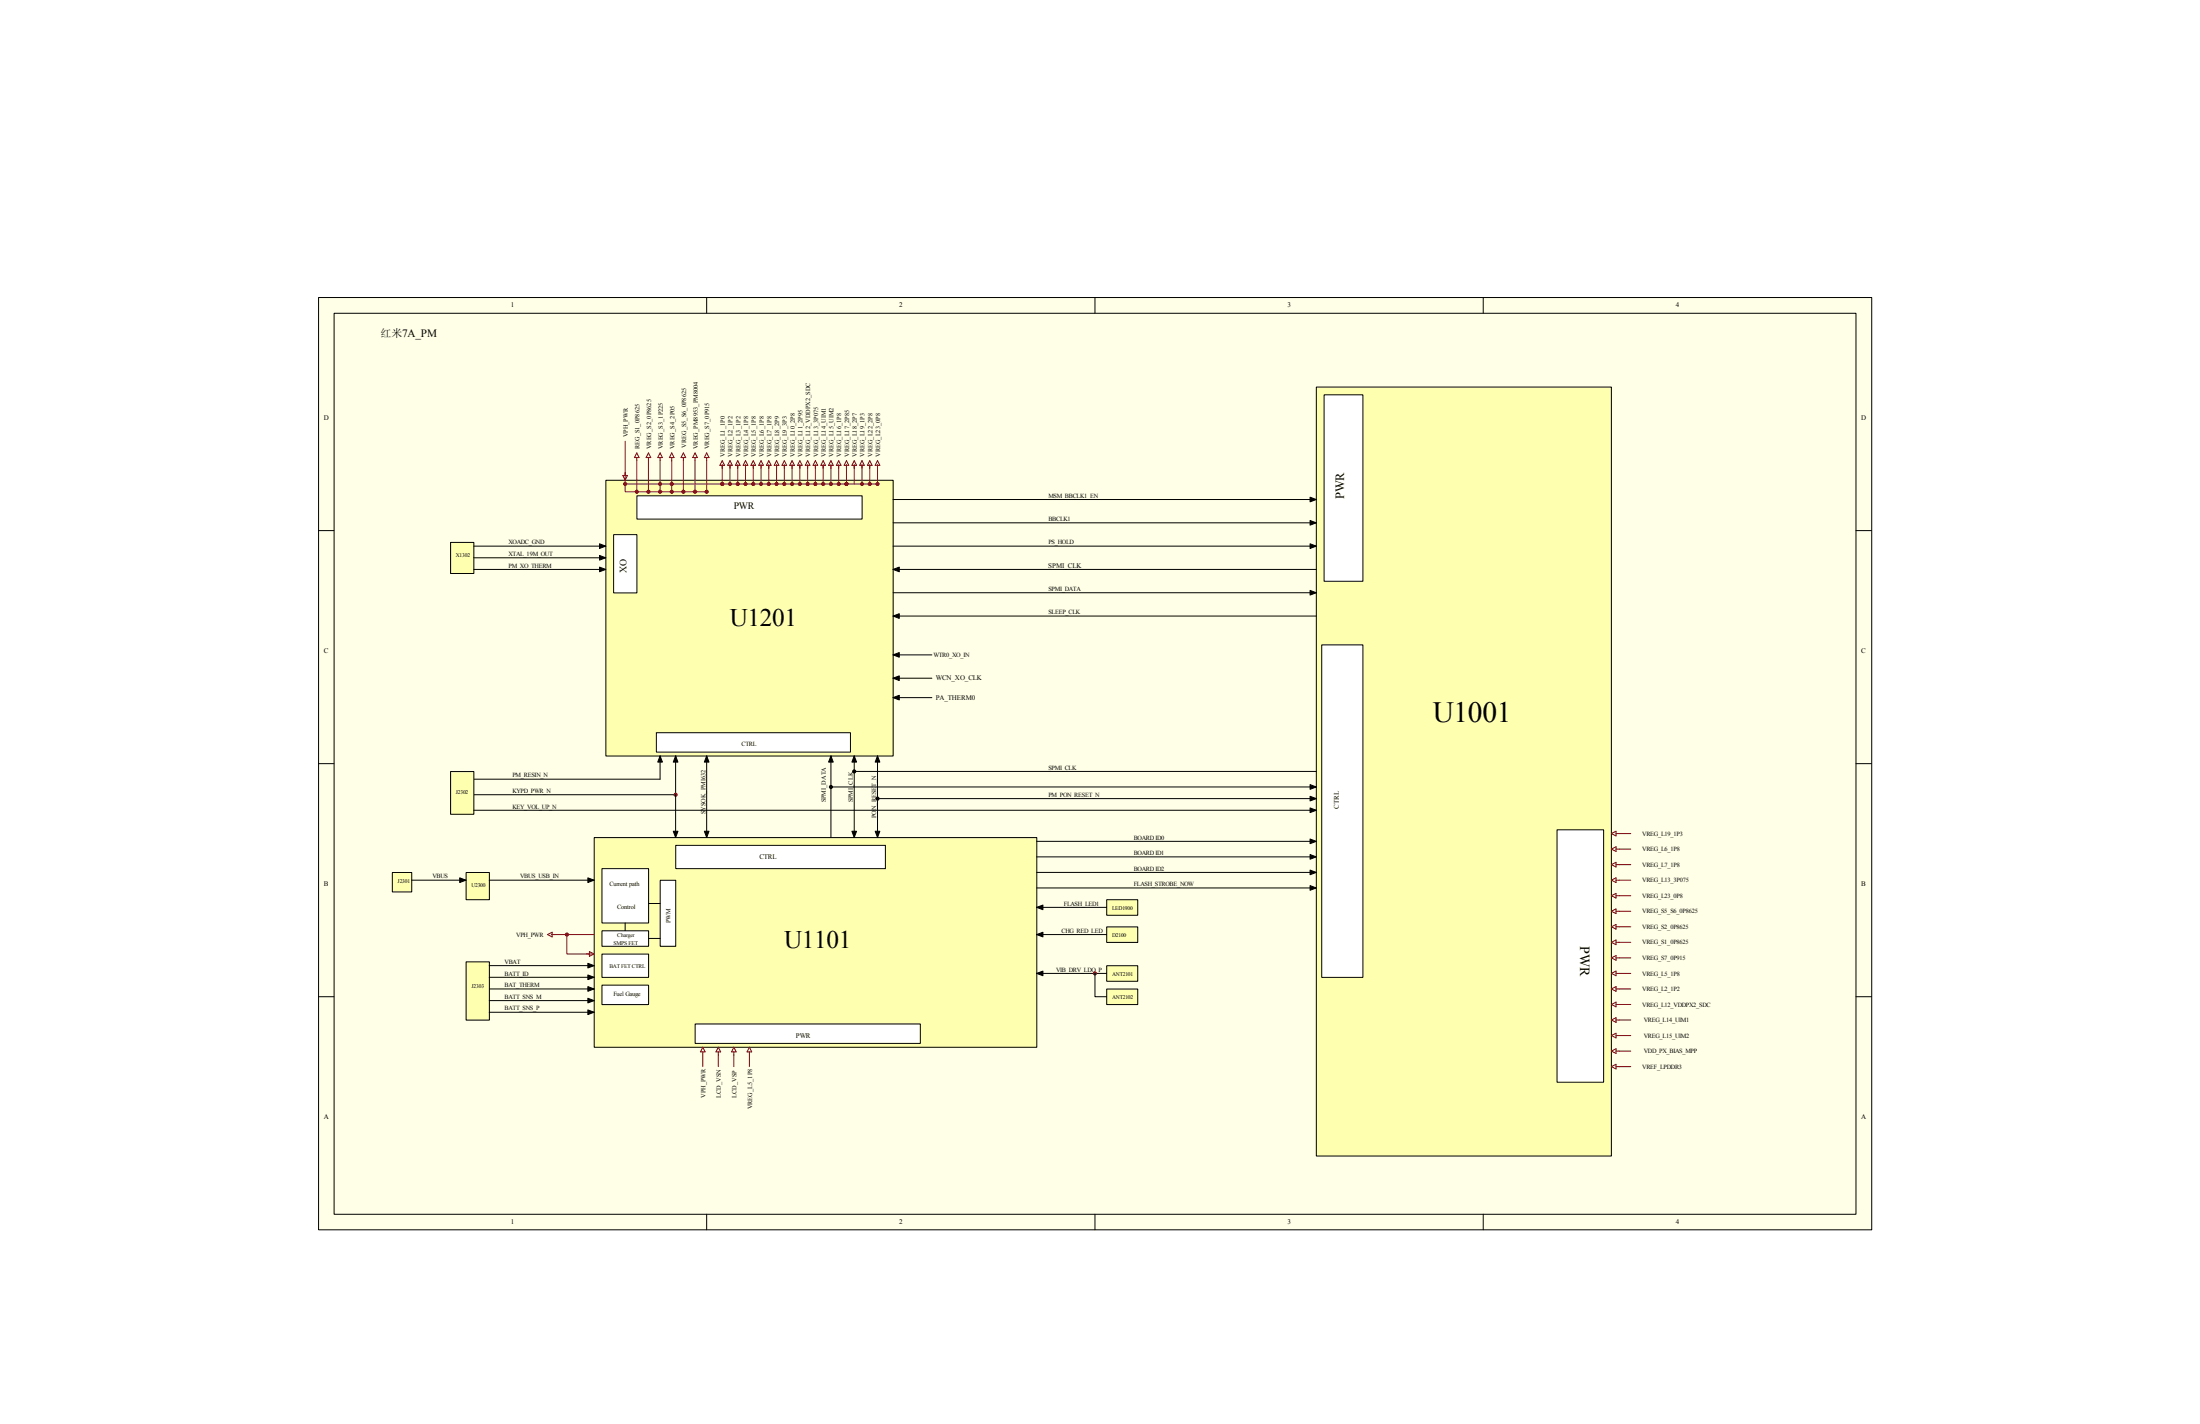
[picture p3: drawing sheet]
<svg xmlns="http://www.w3.org/2000/svg" width="432mm" height="279mm" viewBox="0 0 432 279" stroke-linecap="round" stroke-linejoin="round" font-family="sans-serif">
<path d="M62.5 58.4h304.9v182.9h-304.9z" fill="#ffffe8"/>
<g fill="none" stroke="#000" stroke-width=".2">
<path d="M62.5 58.4h304.9v182.9h-304.9zM138.7 58.4v3M214.9 58.4v3M291.1 58.4v3M65.6 61.5h298.7v176.8h-298.7zM62.5 104.1h3M364.3 104.1h3M62.5 149.8h3M364.3 149.8h3M62.5 195.6h3M364.3 195.6h3M138.7 238.2v3.1"/>
<path d="M214.9 238.2v3.1M291.1 238.2v3.1"/>
</g>
<path d="M119 94.3h56.3v54h-56.3z" fill="#ffffb0"/>
<path d="M118.9 94.2h56.4v54.1h-56.4z" fill="none" stroke="#000" stroke-width=".2"/>
<path d="M116.7 164.4h86.8v41.1h-86.8z" fill="#ffffb0"/>
<path d="M116.6 164.3h86.9v41.2h-86.9z" fill="none" stroke="#000" stroke-width=".2"/>
<path d="M258.4 76h57.9v150.8h-57.9z" fill="#ffffb0"/>
<path d="M258.4 75.9h57.9v150.9h-57.9z" fill="none" stroke="#000" stroke-width=".2"/>
<g fill="none" stroke="#800000" stroke-width=".2">
<path d="M316.3 163.6l.9-.5v.9zM316.3 166.6l.9-.5v1zM316.3 169.7l.9-.5v.9zM316.3 172.7l.9-.5v1zM316.3 175.7l.9-.4v.9zM316.3 178.8l.9-.5v1zM317.2 163.6h2.9M317.2 166.6h2.9M317.2 169.7h2.9M317.2 172.7h2.9M317.2 175.7h2.9M317.2 178.8h2.9"/>
<path d="M316.3 181.8l.9-.4v.9zM316.3 184.9l.9-.5v1zM316.3 187.9l.9-.4v.9zM316.3 191l.9-.5v.9zM316.3 194l.9-.4v.9zM316.3 197.1l.9-.5v.9zM317.2 181.8h2.9M317.2 184.9h2.9M317.2 187.9h2.9M317.2 191h2.9M317.2 194h2.9M317.2 197.1h2.9"/>
</g>
<path d="M305.6 162.9h9.1v49.4h-9.1z" fill="#fff"/>
<path d="M305.6 162.8h9.1v49.5h-9.1z" fill="none" stroke="#000" stroke-width=".2"/>
<path d="M259.5 126.6h8v65.2h-8z" fill="#fff"/>
<path d="M259.4 126.5h8.1v65.3h-8.1z" fill="none" stroke="#000" stroke-width=".2"/>
<path d="M132.7 165.9h41.1v4.5h-41.1z" fill="#fff"/>
<path d="M132.6 165.9h41.2v4.5h-41.2z" fill="none" stroke="#000" stroke-width=".2"/>
<path d="M118.2 187.2h9.1v4.6h-9.1z" fill="#fff"/>
<path d="M118.2 187.2h9.1v4.6h-9.1z" fill="none" stroke="#000" stroke-width=".2"/>
<path d="M118.2 182.7h9.1v3h-9.1z" fill="#fff"/>
<path d="M118.2 182.6h9.1v3.1h-9.1z" fill="none" stroke="#000" stroke-width=".2"/>
<path d="M118.2 170.5h9.1v10.6h-9.1z" fill="#fff"/>
<path d="M118.2 170.4h9.1v10.7h-9.1z" fill="none" stroke="#000" stroke-width=".2"/>
<path d="M129.6 172.8h3v12.9h-3z" fill="#fff"/>
<path d="M129.6 172.7h3v13h-3z" fill="none" stroke="#000" stroke-width=".2"/>
<path d="M118.2 193.3h9.1v3.8h-9.1z" fill="#fff"/>
<path d="M118.2 193.3h9.1v3.8h-9.1z" fill="none" stroke="#000" stroke-width=".2"/>
<path d="M125.1 97.3h44.1v4.6h-44.1z" fill="#fff"/>
<path d="M125 97.3h44.2v4.6h-44.2zM93 155.9h39.6M93 152.9h36.6" fill="none" stroke="#000" stroke-width=".2"/>
<path d="M132.6 148.3l.5 1.2h-1zM257.1 154l1.2 .4-1.2 .5zM115.4 172.2l1.2 .5-1.2 .5z" fill="#000" stroke="#000" stroke-width=".2"/>
<path d="M128.9 143.8h38v3.8h-38z" fill="#fff"/>
<path d="M128.8 143.8h38.1v3.8h-38.1z" fill="none" stroke="#000" stroke-width=".2"/>
<path d="M203.5 178l1.2-.4v.9z" fill="#000" stroke="#000" stroke-width=".2"/>
<path d="M316.3 200.1l.9-.4v.9zM317.2 200.1h2.9" fill="none" stroke="#800000" stroke-width=".2"/>
<path d="M259.9 77.5h7.6v36.5h-7.6z" fill="#fff"/>
<path d="M259.9 77.5h7.6v36.5h-7.6z" fill="none" stroke="#000" stroke-width=".2"/>
<path d="M88.5 106.5h4.5v6h-4.5z" fill="#ffffb0"/>
<path d="M88.4 106.4h4.6v6.1h-4.6zM93 109.4h25.9M93 107.2h25.9M129.6 148.3v4.6M132.6 148.3v7.6" fill="none" stroke="#000" stroke-width=".2"/>
<path d="M117.7 109l1.2 .4-1.2 .5zM117.7 106.7l1.2 .5-1.2 .4zM138.2 163.1h1l-.5 1.2zM115.4 198.2l1.2 .4-1.2 .5z" fill="#000" stroke="#000" stroke-width=".2"/>
<g fill="none" stroke="#800040" stroke-width=".2">
<path d="M122.7 86.6v7.6M125 90.4v6.1M127.3 90.4v6.1M129.6 90.4v6.1M131.8 90.4v6.1M134.1 90.4v6.1M136.4 90.4v6.1M138.7 90.4v6.1M141.8 91.2v3.8M143.3 91.2v3.8M144.8 91.2v3.8M146.3 91.2v3.8"/>
<path d="M147.8 91.2v3.8M149.4 91.2v3.8M150.9 91.2v3.8M152.4 91.2v3.8M153.9 91.2v3.8M155.5 91.2v3.8M157 91.2v3.8M158.5 91.2v3.8M160 91.2v3.8M161.6 91.2v3.8M163.1 91.2v3.8M164.6 91.2v3.8"/>
<path d="M166.1 91.2v3.8M167.7 91.2v3.8M169.2 91.2v3.8M170.7 91.2v3.8M172.2 91.2v3.8"/>
</g>
<path d="M77 171.2h3.8v3.8h-3.8z" fill="#ffffb0"/>
<path d="M77 171.2h3.8v3.8h-3.8z" fill="none" stroke="#000" stroke-width=".2"/>
<path d="M91.5 171.2h4.6v5.3h-4.6z" fill="#ffffb0"/>
<path d="M91.5 171.2h4.6v5.3h-4.6z" fill="none" stroke="#000" stroke-width=".2"/>
<path d="M90.2 172.2l1.3 .5-1.3 .5z" fill="#000" stroke="#000" stroke-width=".2"/>
<path d="M136.5 201h44.1v3.7h-44.1z" fill="#fff"/>
<path d="M175.3 111.7h83M175.3 107.2h83M175.3 120.9h83M163.1 148.3v16M167.7 148.3v16M172.2 148.3v16M203.5 171.2h54.8M136.4 200.9h44.2v3.8h-44.2z" fill="none" stroke="#000" stroke-width=".2"/>
<g fill="none" stroke="#800000" stroke-width=".2">
<path d="M122.2 93.3h1l-.5 .9zM122.7 92.7v.6M125 88.9l.4 .9h-.9zM125 89.8v.6M127.3 88.9l.4 .9h-.9zM127.3 89.8v.6M129.6 88.9l.4 .9h-.9zM129.6 89.8v.6M131.8 88.9l.5 .9h-.9zM131.8 89.8v.6M134.1 88.9l.5 .9h-.9zM134.1 89.8v.6"/>
<path d="M136.4 88.9l.5 .9h-.9zM136.4 89.8v.6M138.7 88.9l.5 .9h-1zM138.7 89.8v.6M141.8 90.4l.4 .9h-.9zM141.8 91.3v.6M143.3 90.4l.4 .9h-.9zM143.3 91.3v.6M144.8 90.4l.5 .9h-1zM144.8 91.3v.6M146.3 90.4l.5 .9h-.9zM146.3 91.3v.6"/>
<path d="M147.8 90.4l.5 .9h-.9zM147.8 91.3v.6M149.4 90.4l.4 .9h-.9zM149.4 91.3v.6M150.9 90.4l.5 .9h-1zM150.9 91.3v.6M152.4 90.4l.5 .9h-.9zM152.4 91.3v.6M153.9 90.4l.5 .9h-.9zM153.9 91.3v.6M155.5 90.4l.4 .9h-.9zM155.5 91.3v.6"/>
<path d="M157 90.4l.4 .9h-.9zM157 91.3v.6M158.5 90.4l.5 .9h-.9zM158.5 91.3v.6M160 90.4l.5 .9h-.9zM160 91.3v.6M161.6 90.4l.4 .9h-.9zM161.6 91.3v.6M163.1 90.4l.4 .9h-.9zM163.1 91.3v.6M164.6 90.4l.5 .9h-.9zM164.6 91.3v.6"/>
<path d="M166.1 90.4l.5 .9h-.9zM166.1 91.3v.6M167.7 90.4l.4 .9h-.9zM167.7 91.3v.6M169.2 90.4l.4 .9h-.9zM169.2 91.3v.6M170.7 90.4l.5 .9h-.9zM170.7 91.3v.6M172.2 90.4l.5 .9h-.9zM172.2 91.3v.6M137.9 205.5l.5 .9h-.9zM137.9 206.4v2.9"/>
<path d="M141 205.5l.4 .9h-.9zM141 206.4v2.9M144 205.5l.5 .9h-.9zM144 206.4v2.9M147.1 205.5l.4 .9h-.9zM147.1 206.4v2.9M316.3 203.2l.9-.5v.9zM316.3 206.2l.9-.4v.9zM316.3 209.3l.9-.5v.9zM317.2 206.2h2.9M317.2 209.3h2.9M317.2 203.2h2.9"/>
</g>
<path d="M257.1 97.6l1.2 .4-1.2 .5zM175.3 111.7l1.2-.4v.9zM257.1 115.8l1.2 .5-1.2 .5zM163.1 148.3l.4 1.2h-.9zM167.7 148.3l.4 1.2h-.9zM172.2 148.3l.5 1.2h-.9zM257.1 156.2l1.2 .5-1.2 .5zM167.2 163.1h.9l-.4 1.2zM171.8 163.1h.9l-.5 1.2z" fill="#000" stroke="#000" stroke-width=".2"/>
<path d="M88.5 151.4h4.5v8.4h-4.5z" fill="#ffffb0"/>
<path d="M175.3 116.3h83M88.4 151.4h4.6v8.4h-4.6zM138.7 148.3v16M167.7 151.4h90.6M172.2 156.7h86.1" fill="none" stroke="#000" stroke-width=".2"/>
<g fill="#000" stroke="#000" stroke-width=".2">
<path d="M129.6 148.3l.4 1.2h-.9zM138.7 148.3l.5 1.2h-1z"/>
<circle cx="167.7" cy="151.4" r=".31"/>
<circle cx="172.2" cy="156.7" r=".3"/>
</g>
<path d="M122.7 94.2v2.3h16M122.7 95h49.5" fill="none" stroke="#800040" stroke-width=".2"/>
<g fill="#800000" stroke="#800000" stroke-width=".2">
<circle cx="125" cy="96.5" r=".3"/>
<circle cx="127.3" cy="96.5" r=".3"/>
<circle cx="129.6" cy="96.5" r=".3"/>
<circle cx="131.8" cy="96.5" r=".3"/>
<circle cx="134.1" cy="96.5" r=".3"/>
<circle cx="136.4" cy="96.5" r=".31"/>
<circle cx="138.7" cy="96.5" r=".31"/>
<circle cx="122.7" cy="95" r=".31"/>
<circle cx="129.6" cy="95" r=".3"/>
<circle cx="131.8" cy="95" r=".3"/>
<circle cx="141.7" cy="95" r=".31"/>
<circle cx="143.3" cy="95" r=".31"/>
<circle cx="144.8" cy="95" r=".31"/>
<circle cx="146.3" cy="95" r=".3"/>
<circle cx="147.8" cy="95" r=".3"/>
<circle cx="149.4" cy="95" r=".3"/>
<circle cx="150.9" cy="95" r=".3"/>
<circle cx="152.4" cy="95" r=".3"/>
<circle cx="153.9" cy="95" r=".3"/>
<circle cx="155.5" cy="95" r=".3"/>
<circle cx="157" cy="95" r=".3"/>
<circle cx="158.5" cy="95" r=".3"/>
<circle cx="160" cy="95" r=".31"/>
<circle cx="161.6" cy="95" r=".31"/>
<circle cx="163.1" cy="95" r=".31"/>
<circle cx="164.6" cy="95" r=".31"/>
<circle cx="166.1" cy="95" r=".31"/>
<circle cx="169.2" cy="95" r=".3"/>
<circle cx="170.7" cy="95" r=".3"/>
<circle cx="172.2" cy="95" r=".3"/>
</g>
<path d="M120.5 104.9h4.5v11.4h-4.5z" fill="#fff"/>
<g fill="none" stroke="#000" stroke-width=".2">
<path d="M175.3 98h83M120.4 104.9h4.6v11.4h-4.6zM175.3 102.6h83M175.3 128.5h7.6M175.3 133.1h7.6M93 159h165.3M163.1 154.4h95.2M80.8 172.7h10.7M96 172.7h20.6M127.3 177.3h2.3M203.5 178h13.7M122.7 181.1v1.5"/>
<path d="M127.3 184.1h2.3M203.5 183.4h13.7M203.5 191h13.7"/>
</g>
<g fill="#000" stroke="#000" stroke-width=".2">
<path d="M257.1 102.1l1.2 .5-1.2 .4zM257.1 106.7l1.2 .5-1.2 .4zM175.3 128.5l1.2-.5v1zM175.3 120.9l1.2-.5v.9zM175.3 133.1l1.2-.5v.9zM257.1 158.5l1.2 .5-1.2 .4zM257.1 170.7l1.2 .5-1.2 .4zM115.4 191.3l1.2 .5-1.2 .4zM115.4 189l1.2 .5-1.2 .4zM203.5 183.4l1.2-.5v.9zM203.5 191l1.2-.5v.9z"/>
<circle cx="163.1" cy="154.4" r=".31"/>
</g>
<path d="M115.1 187.2h.6M115.7 186.7l.9 .5-.9 .4z" fill="none" stroke="#800000" stroke-width=".2"/>
<path d="M91.5 188.8h4.6v11.4h-4.6z" fill="#ffffb0"/>
<path d="M132.6 155.9v7.7M91.5 188.7h4.6v11.5h-4.6zM96 189.5h20.6M96 191.8h20.6M96 194h20.6M96 196.3h20.6M96 198.6h20.6" fill="none" stroke="#000" stroke-width=".2"/>
<path d="M132.1 163.1h1l-.5 1.2zM115.4 193.6l1.2 .4-1.2 .5zM115.4 195.9l1.2 .4-1.2 .5z" fill="#000" stroke="#000" stroke-width=".2"/>
<path d="M108.2 183.4h8.4M111.3 183.4v3.8h5.3" fill="none" stroke="#800040" stroke-width=".2"/>
<path d="M107.5 183.4l.9-.5v.9zM108.4 183.4h.6" fill="none" stroke="#800000" stroke-width=".2"/>
<g fill="#800000" stroke="#800000" stroke-width=".2">
<circle cx="111.3" cy="183.4" r=".3"/>
<circle cx="132.6" cy="155.9" r=".3"/>
</g>
<path d="M217.3 176.6h6v3h-6z" fill="#ffffb0"/>
<path d="M217.2 176.5h6.1v3.1h-6.1z" fill="none" stroke="#000" stroke-width=".2"/>
<path d="M217.3 181.9h6v3h-6z" fill="#ffffb0"/>
<path d="M217.2 181.9h6.1v3h-6.1z" fill="none" stroke="#000" stroke-width=".2"/>
<path d="M217.3 189.5h6v3h-6z" fill="#ffffb0"/>
<path d="M214.9 191v4.6h2.3M217.2 189.5h6.1v3h-6.1z" fill="none" stroke="#000" stroke-width=".2"/>
<circle cx="214.9" cy="191" r=".3" fill="#800000" stroke="#800000" stroke-width=".2"/>
<path d="M217.3 194.1h6v3h-6z" fill="#ffffb0"/>
<path d="M93 111.7h25.9M175.3 136.9h7.6M203.5 168.1h54.1M203.5 165.1h54.1M203.5 174.2h54.1M217.2 194.1h6.1v3h-6.1z" fill="none" stroke="#000" stroke-width=".2"/>
<path d="M117.7 111.3l1.2 .4-1.2 .5zM175.3 136.9l1.2-.5v.9zM257.1 164.6l1.2 .5-1.2 .4zM257.1 167.7l1.2 .4-1.2 .5zM257.1 173.8l1.2 .4-1.2 .5z" fill="#000" stroke="#000" stroke-width=".2"/>
<text font-size="5.8" x="281.2" y="141.6">U1001</text>
<g font-size="5">
<text x="143.3" y="122.8">U1201</text>
<text x="153.9" y="186">U1101</text>
</g>
<text font-size="2.8" x="310.1" y="185.7" transform="rotate(90 310.1 185.7)">PWR</text>
<text font-size="2.5" x="263.8" y="98" transform="rotate(-90 263.8 98)">PWR</text>
<text font-size="2.1" x="74.7" y="66.2">红米7A_PM</text>
<g font-size="1.9">
<text x="144" y="99.8">PWR</text>
<text x="122.9" y="112.5" transform="rotate(-90 122.9 112.5)">XO</text>
</g>
<g font-size="1.4">
<text x="100.3" y="60.3">1</text>
<text x="176.5" y="60.3">2</text>
<text x="252.7" y="60.3">3</text>
<text x="328.9" y="60.3">4</text>
<text x="63.5" y="82.4">D</text>
<text x="365.3" y="82.4">D</text>
<text x="205.8" y="111.4">SPMI_CLK</text>
<text x="63.5" y="128.1">C</text>
<text x="365.3" y="128.1">C</text>
<text x="183.7" y="133.5">WCN_XO_CLK</text>
<text x="183.7" y="137.3">PA_THERM0</text>
<text x="262.8" y="158.7" transform="rotate(-90 262.8 158.7)">CTRL</text>
<text x="63.5" y="173.9">B</text>
<text x="149" y="168.6">CTRL</text>
<text x="365.3" y="173.9">B</text>
<text x="156.2" y="203.6">PWR</text>
<text x="63.5" y="219.6">A</text>
<text x="365.3" y="219.6">A</text>
<text x="100.3" y="240.2">1</text>
<text x="176.5" y="240.2">2</text>
<text x="252.7" y="240.2">3</text>
<text x="328.9" y="240.2">4</text>
</g>
<g font-size="1.2">
<text x="123.2" y="85.8" transform="rotate(-90 123.2 85.8)">VPH_PWR</text>
<text x="125.5" y="88.1" transform="rotate(-90 125.5 88.1)">REG_S1_0P8625</text>
<text x="127.8" y="88.1" transform="rotate(-90 127.8 88.1)">VREG_S2_0P8625</text>
<text x="130.1" y="88.1" transform="rotate(-90 130.1 88.1)">VREG_S3_1P225</text>
<text x="132.4" y="88.1" transform="rotate(-90 132.4 88.1)">VREG_S4_2P05</text>
<text x="134.6" y="87.8" transform="rotate(-90 134.6 87.8)">VREG_S5_S6_0P8625</text>
<text x="136.9" y="88.1" transform="rotate(-90 136.9 88.1)">VREG_PM8953_PM8004</text>
<text x="139.2" y="88.1" transform="rotate(-90 139.2 88.1)">VREG_S7_0P915</text>
<text x="142.3" y="89.6" transform="rotate(-90 142.3 89.6)">VREG_L1_1P0</text>
<text x="143.8" y="89.6" transform="rotate(-90 143.8 89.6)">VREG_L2_1P2</text>
<text x="145.3" y="89.6" transform="rotate(-90 145.3 89.6)">VREG_L3_1P2</text>
<text x="146.8" y="89.6" transform="rotate(-90 146.8 89.6)">VREG_L4_1P8</text>
<text x="148.4" y="89.6" transform="rotate(-90 148.4 89.6)">VREG_L5_1P8</text>
<text x="149.9" y="89.6" transform="rotate(-90 149.9 89.6)">VREG_L6_1P8</text>
<text x="151.4" y="89.6" transform="rotate(-90 151.4 89.6)">VREG_L7_1P8</text>
<text x="152.9" y="89.6" transform="rotate(-90 152.9 89.6)">VREG_L8_2P9</text>
<text x="154.5" y="89.6" transform="rotate(-90 154.5 89.6)">VREG_L9_3P3</text>
<text x="156" y="89.6" transform="rotate(-90 156 89.6)">VREG_L10_2P8</text>
<text x="157.5" y="89.6" transform="rotate(-90 157.5 89.6)">VREG_L11_2P95</text>
<text x="159" y="89.6" transform="rotate(-90 159 89.6)">VREG_L12_VDDPX2_SDC</text>
<text x="160.6" y="89.6" transform="rotate(-90 160.6 89.6)">VREG_L13_3P075</text>
<text x="162.1" y="89.6" transform="rotate(-90 162.1 89.6)">VREG_L14_UIM1</text>
<text x="163.6" y="89.6" transform="rotate(-90 163.6 89.6)">VREG_L15_UIM2</text>
<text x="165.1" y="89.6" transform="rotate(-90 165.1 89.6)">VREG_L16_1P8</text>
<text x="166.7" y="89.6" transform="rotate(-90 166.7 89.6)">VREG_L17_2P85</text>
<text x="168.2" y="89.6" transform="rotate(-90 168.2 89.6)">VREG_L18_2P7</text>
<text x="169.7" y="89.6" transform="rotate(-90 169.7 89.6)">VREG_L19_1P3</text>
<text x="171.2" y="89.6" transform="rotate(-90 171.2 89.6)">VREG_L22_2P8</text>
<text x="172.7" y="89.6" transform="rotate(-90 172.7 89.6)">VREG_L23_0P8</text>
<text x="205.8" y="97.7">MSM_BBCLK1_EN</text>
<text x="99.8" y="106.8">XOADC_GND</text>
<text x="205.8" y="106.8">PS_HOLD</text>
<text x="205.8" y="102.3">BBCLK1</text>
<text x="99.8" y="109.1">XTAL_19M_OUT</text>
<text x="99.8" y="111.4">PM_XO_THERM</text>
<text x="205.8" y="116">SPMI_DATA</text>
<text x="205.8" y="120.5">SLEEP_CLK</text>
<text x="183.2" y="128.9">WTR0_XO_IN</text>
<text x="145.5" y="146.4">CTRL</text>
<text x="100.6" y="152.5">PM_RESIN_N</text>
<text x="100.6" y="155.6">KYPD_PWR_N</text>
<text x="205.8" y="151">SPMI_CLK</text>
<text x="100.6" y="158.6">KEY_VOL_UP_N</text>
<text x="138.5" y="159.7" transform="rotate(-90 138.5 159.7)">SYSOK_PMI632</text>
<text x="162.1" y="157.5" transform="rotate(-90 162.1 157.5)">SPMI_DATA</text>
<text x="167.4" y="157.5" transform="rotate(-90 167.4 157.5)">SPMI_CLK</text>
<text x="172" y="160.5" transform="rotate(-90 172 160.5)">PON_RESET_N</text>
<text x="205.8" y="156.4">PM_PON_RESET_N</text>
<text x="222.5" y="164.7">BOARD ID0</text>
<text x="222.5" y="167.8">BOARD ID1</text>
<text x="322.3" y="164">VREG_L19_1P3</text>
<text x="322.3" y="167">VREG_L6_1P8</text>
<text x="84.9" y="172.4">VBUS</text>
<text x="102.1" y="172.4">VBUS_USB_IN</text>
<text x="119.6" y="173.9">Current path</text>
<text x="222.5" y="170.8">BOARD ID2</text>
<text x="222.5" y="173.9">FLASH_STROBE_NOW</text>
<text x="322.3" y="173.1">VREG_L13_3P075</text>
<text x="322.3" y="170.1">VREG_L7_1P8</text>
<text x="121.1" y="178.4">Control</text>
<text x="208.8" y="177.7">FLASH_LED1</text>
<text x="322.3" y="176.2">VREG_L23_0P8</text>
<text x="322.3" y="179.2">VREG_S5_S6_0P8625</text>
<text x="101.3" y="183.8">VPH_PWR</text>
<text x="131.6" y="181.1" transform="rotate(-90 131.6 181.1)">PWM</text>
<text x="208.4" y="183">CHG_RED_LED</text>
<text x="322.3" y="182.3">VREG_S2_0P8625</text>
<text x="322.3" y="185.3">VREG_S1_0P8625</text>
<text x="99.1" y="189.1">VBAT</text>
<text x="99.1" y="191.4">BATT_ID</text>
<text x="207.3" y="190.6">VIB_DRV_LDO_P</text>
<text x="322.3" y="188.4">VREG_S7_0P915</text>
<text x="322.3" y="191.4">VREG_L5_1P8</text>
<text x="99.1" y="193.7">BAT_THERM</text>
<text x="99.1" y="196">BATT_SNS_M</text>
<text x="120.4" y="195.5">Fuel Gauge</text>
<text x="322.3" y="194.4">VREG_L2_1P2</text>
<text x="322.3" y="197.5">VREG_L12_VDDPX2_SDC</text>
<text x="99.1" y="198.3">BATT_SNS_P</text>
<text x="322.6" y="200.5">VREG_L14_UIM1</text>
<text x="322.6" y="203.6">VREG_L15_UIM2</text>
<text x="322.3" y="209.7">VREF_LPDDR3</text>
<text x="322.6" y="206.6">VDD_PX_BIAS_MPP</text>
<text x="138.5" y="215.4" transform="rotate(-90 138.5 215.4)">VPH_PWR</text>
<text x="141.5" y="215.4" transform="rotate(-90 141.5 215.4)">LCD_VSN</text>
<text x="144.6" y="215.4" transform="rotate(-90 144.6 215.4)">LCD_VSP</text>
<text x="147.6" y="217.7" transform="rotate(-90 147.6 217.7)">VREG_L5_1P8</text>
</g>
<g font-size="1.1">
<text x="89.4" y="109.2">X1302</text>
<text x="89.4" y="155.7">J2302</text>
<text x="78" y="173.2">J2301</text>
<text x="92.5" y="174">U2300</text>
<text x="218.3" y="178.6">LED1900</text>
<text x="120.4" y="185.4">SMPS FET</text>
<text x="121.2" y="183.9">Charger</text>
<text x="218.3" y="183.9">D2100</text>
<text x="119.6" y="190">BAT FET CTRL</text>
<text x="218.3" y="191.5">ANT2101</text>
<text x="92.5" y="193.8">J2303</text>
<text x="218.3" y="196.1">ANT2102</text>
</g>
</svg>
